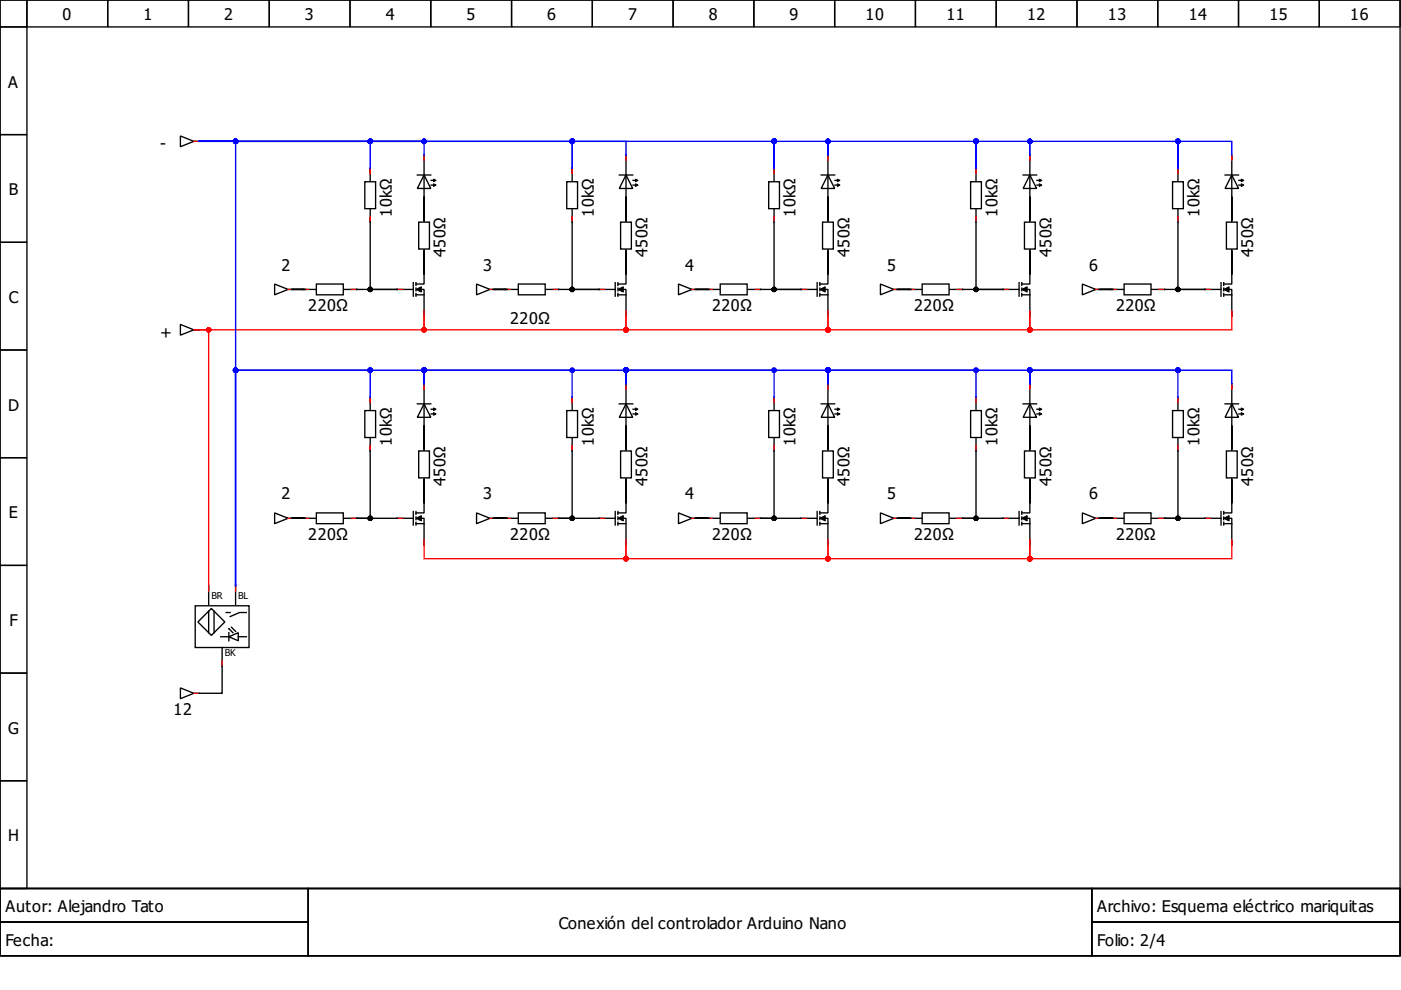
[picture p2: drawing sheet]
<svg xmlns="http://www.w3.org/2000/svg" width="297mm" height="210mm" viewBox="0 0 297 210" stroke-linecap="round" stroke-linejoin="round" font-family="sans-serif">
<g fill="none" stroke="#000" stroke-width=".29">
<path d="M0 0h296.8v188.4h-296.8zM0 0h5.7v5.7h-5.7zM5.7 0h17.1v5.7h-17.1zM22.8 0h17.2v5.7h-17.2zM40 0h17.1v5.7h-17.1zM57.1 0h17.1v5.7h-17.1zM74.2 0h17.1v5.7h-17.1zM91.3 0h17.2v5.7h-17.2zM108.5 0h17.1v5.7h-17.1zM125.6 0h17.1v5.7h-17.1zM142.7 0h17.1v5.7h-17.1zM159.8 0h17.2v5.7h-17.2z"/>
<path d="M177 0h17.1v5.7h-17.1zM194.1 0h17.1v5.7h-17.1zM211.2 0h17.1v5.7h-17.1zM228.3 0h17.2v5.7h-17.2zM245.5 0h17.1v5.7h-17.1zM262.6 0h17.1v5.7h-17.1zM279.7 0h17.1v5.7h-17.1zM0 5.7h5.7v22.8h-5.7zM0 28.5h5.7v22.9h-5.7zM0 51.4h5.7v22.8h-5.7zM175.5 44.2v11.5M0 74.2h5.7v22.8h-5.7z"/>
<path d="M0 97h5.7v22.9h-5.7zM0 119.9h5.7v22.8h-5.7zM84.2 109.9h3.4M87.6 108.5v2.8M88.2 111h1.7M88.2 108.5v.5M88.2 109.6v.6M88.2 110.7v.6M88.8 109.9h1.1v5.7M89.9 104.2v4.5h-1.7M0 142.7h5.7v22.8h-5.7zM0 165.5h5.7v22.9h-5.7z"/>
<path d="M0 188.4h296.8v14.3h-296.8zM0 188.4h65.4v7.1h-65.4zM0 195.5h65.4v7.2h-65.4zM65.4 188.4h166.1v14.3h-166.1zM231.5 188.4h65.3v7.1h-65.3zM231.5 195.5h65.3v7.2h-65.3z"/>
</g>
<path d="M88.2 109.9l1.1-.6v1.2z" fill="#000" stroke="#000" stroke-width=".21"/>
<path d="M84.2 109.9h1.1M89.9 104.2v1.1M89.9 114.5v1.1" fill="none" stroke="#f00" stroke-width=".29"/>
<path d="M84.2 109.9h.1M89.9 104.2h.1M89.9 115.6h.1" fill="none" stroke="#00f" stroke-width=".29"/>
<path d="M174.4 47.1h2.3v5.7h-2.3z" fill-rule="evenodd" fill="#fff" stroke="#000" stroke-width=".29"/>
<path d="M175.5 44.2v1.2M175.5 54.5v1.2" fill="none" stroke="#f00" stroke-width=".29"/>
<path d="M175.5 44.2h.1M175.5 55.7h.1" fill="none" stroke="#00f" stroke-width=".29"/>
<path d="M132.7 44.2v11.5" fill="none" stroke="#000" stroke-width=".29"/>
<path d="M131.6 47.1h2.3v5.7h-2.3z" fill-rule="evenodd" fill="#fff" stroke="#000" stroke-width=".29"/>
<path d="M132.7 44.2v1.2M132.7 54.5v1.2" fill="none" stroke="#f00" stroke-width=".29"/>
<path d="M132.7 44.2h.1M132.7 55.7h.1" fill="none" stroke="#00f" stroke-width=".29"/>
<path d="M261.2 44.2v11.5" fill="none" stroke="#000" stroke-width=".29"/>
<path d="M260 47.1h2.3v5.7h-2.3z" fill-rule="evenodd" fill="#fff" stroke="#000" stroke-width=".29"/>
<path d="M261.2 44.2v1.2M261.2 54.5v1.2" fill="none" stroke="#f00" stroke-width=".29"/>
<path d="M261.2 44.2h.1M261.2 55.7h.1" fill="none" stroke="#00f" stroke-width=".29"/>
<path d="M89.9 92.8v11.4" fill="none" stroke="#000" stroke-width=".29"/>
<path d="M88.8 95.6h2.3v5.7h-2.3z" fill-rule="evenodd" fill="#fff" stroke="#000" stroke-width=".29"/>
<path d="M89.9 92.8v1.1M89.9 103v1.2" fill="none" stroke="#f00" stroke-width=".29"/>
<path d="M89.9 92.8h.1M89.9 104.2h.1" fill="none" stroke="#00f" stroke-width=".29"/>
<path d="M218.3 92.8v11.4" fill="none" stroke="#000" stroke-width=".29"/>
<path d="M217.2 95.6h2.3v5.7h-2.3z" fill-rule="evenodd" fill="#fff" stroke="#000" stroke-width=".29"/>
<path d="M218.3 92.8v1.1M218.3 103v1.2" fill="none" stroke="#f00" stroke-width=".29"/>
<path d="M218.3 92.8h.1M218.3 104.2h.1" fill="none" stroke="#00f" stroke-width=".29"/>
<path d="M261.2 92.8v11.4" fill="none" stroke="#000" stroke-width=".29"/>
<path d="M260 95.6h2.3v5.7h-2.3z" fill-rule="evenodd" fill="#fff" stroke="#000" stroke-width=".29"/>
<path d="M261.2 92.8v1.1M261.2 103v1.2" fill="none" stroke="#f00" stroke-width=".29"/>
<path d="M261.2 92.8h.1M261.2 104.2h.1" fill="none" stroke="#00f" stroke-width=".29"/>
<path d="M89.9 44.2v11.5" fill="none" stroke="#000" stroke-width=".29"/>
<path d="M88.8 47.1h2.3v5.7h-2.3z" fill-rule="evenodd" fill="#fff" stroke="#000" stroke-width=".29"/>
<path d="M89.9 44.2v1.2M89.9 54.5v1.2" fill="none" stroke="#f00" stroke-width=".29"/>
<path d="M89.9 44.2h.1M89.9 55.7h.1" fill="none" stroke="#00f" stroke-width=".29"/>
<path d="M218.3 44.2v11.5" fill="none" stroke="#000" stroke-width=".29"/>
<path d="M217.2 47.1h2.3v5.7h-2.3z" fill-rule="evenodd" fill="#fff" stroke="#000" stroke-width=".29"/>
<path d="M218.3 44.2v1.2M218.3 54.5v1.2" fill="none" stroke="#f00" stroke-width=".29"/>
<path d="M218.3 44.2h.1M218.3 55.7h.1" fill="none" stroke="#00f" stroke-width=".29"/>
<path d="M175.5 92.8v11.4" fill="none" stroke="#000" stroke-width=".29"/>
<path d="M174.4 95.6h2.3v5.7h-2.3z" fill-rule="evenodd" fill="#fff" stroke="#000" stroke-width=".29"/>
<path d="M175.5 92.8v1.1M175.5 103v1.2" fill="none" stroke="#f00" stroke-width=".29"/>
<path d="M175.5 92.8h.1M175.5 104.2h.1" fill="none" stroke="#00f" stroke-width=".29"/>
<path d="M132.7 92.8v11.4" fill="none" stroke="#000" stroke-width=".29"/>
<path d="M131.6 95.6h2.3v5.7h-2.3z" fill-rule="evenodd" fill="#fff" stroke="#000" stroke-width=".29"/>
<path d="M132.7 92.8v1.1M61.1 109.9h1.1M103.9 109.9h1.1M132.7 103v1.2M146.7 109.9h1.1M189.5 109.9h1.2M232.3 109.9h1.2" fill="none" stroke="#f00" stroke-width=".29"/>
<path d="M132.7 92.8h.1M62.2 109.9h.1M105 109.9h.1M132.7 104.2h.1M147.8 109.9h.1M190.7 109.9h.1M233.5 109.9h.1" fill="none" stroke="#00f" stroke-width=".29"/>
<path d="M58.2 108.7l2.9 1.2-2.9 1.1zM61.1 109.9h.8M64.2 109.9h11.4M101 108.7l2.9 1.2-2.9 1.1zM103.9 109.9h.9M143.9 108.7l2.8 1.2-2.8 1.1zM146.7 109.9h.9M186.7 108.7l2.8 1.2-2.8 1.1zM189.5 109.9h.9M229.5 108.7l2.8 1.2-2.8 1.1zM232.3 109.9h.9" fill="none" stroke="#000" stroke-width=".29"/>
<path d="M67.1 108.7h5.7v2.3h-5.7z" fill-rule="evenodd" fill="#fff" stroke="#000" stroke-width=".29"/>
<path d="M64.2 109.9h1.2M74.5 109.9h1.1" fill="none" stroke="#f00" stroke-width=".29"/>
<path d="M64.2 109.9h.1M75.6 109.9h.1" fill="none" stroke="#00f" stroke-width=".29"/>
<path d="M235.5 109.9h11.4" fill="none" stroke="#000" stroke-width=".29"/>
<path d="M238.3 108.7h5.7v2.3h-5.7z" fill-rule="evenodd" fill="#fff" stroke="#000" stroke-width=".29"/>
<path d="M89.9 55.7v1.1M84.2 61.4h1.1M89.9 65.9v1.2M235.5 109.9h1.1M245.8 109.9h1.1M44.2 124.2v1.1M49.9 124.2v1.1M47.1 140.1v1.2" fill="none" stroke="#f00" stroke-width=".29"/>
<path d="M89.9 55.7h.1M84.2 61.4h.1M89.9 67.1h.1M235.5 109.9h.1M246.9 109.9h.1M44.2 124.2h.1M49.9 124.2h.1M47.1 141.3h.1" fill="none" stroke="#00f" stroke-width=".29"/>
<g fill="none" stroke="#000" stroke-width=".29">
<path d="M87.6 59.9v2.9M88.2 59.9v.6M89.9 55.7v4.5h-1.7M84.2 61.4h3.4M88.2 62.5h1.7M88.2 61.1v.6M88.2 62.2v.6M88.8 61.4h1.1v5.7M107 61.4h11.5M41.4 128.4h11.4v8.9h-11.4zM42 131.9l2.8-2.9 2.9 2.9-2.9 2.8zM44.2 124.2v4"/>
<path d="M44.2 129.6v4.5M45.4 129.6v4.5M46.8 135h1.7M47.1 137.3v4M48 129.9h.8M48.6 133.3h.1M48.5 135l2-.9v1.8zM48.5 134.1v1.8M48.6 133.3l.8 .8M49.1 133h.1M49.1 133l.8 .9M49.9 124.2v4"/>
<path d="M50.5 135h1.7M52.2 129.9h-1.4l-2 .8"/>
</g>
<path d="M88.2 61.4l1.1-.6v1.1z" fill="#000" stroke="#000" stroke-width=".21"/>
<path d="M109.9 60.2h5.7v2.3h-5.7z" fill-rule="evenodd" fill="#fff" stroke="#000" stroke-width=".29"/>
<path d="M107 61.4h1.2M117.3 61.4h1.2" fill="none" stroke="#f00" stroke-width=".29"/>
<path d="M107 61.4h.1M118.5 61.4h.1" fill="none" stroke="#00f" stroke-width=".29"/>
<path d="M64.2 61.4h11.4" fill="none" stroke="#000" stroke-width=".29"/>
<path d="M67.1 60.2h5.7v2.3h-5.7z" fill-rule="evenodd" fill="#fff" stroke="#000" stroke-width=".29"/>
<path d="M41.1 30h1.1M41.1 69.9h1.1M61.1 61.4h1.1M64.2 61.4h1.2M74.5 61.4h1.1M103.9 61.4h1.1M146.7 61.4h1.1M189.5 61.4h1.2M232.3 61.4h1.2M41.1 147h1.1" fill="none" stroke="#f00" stroke-width=".29"/>
<path d="M42.2 30h.1M42.2 69.9h.1M62.2 61.4h.1M64.2 61.4h.1M75.6 61.4h.1M105 61.4h.1M147.8 61.4h.1M190.7 61.4h.1M233.5 61.4h.1M42.2 147h.1" fill="none" stroke="#00f" stroke-width=".29"/>
<g fill="none" stroke="#000" stroke-width=".29">
<path d="M38.2 28.8l2.9 1.2-2.9 1.1zM41.1 30h.9M38.2 68.8l2.9 1.1-2.9 1.2zM41.1 69.9h.9M58.2 60.2l2.9 1.2-2.9 1.1zM61.1 61.4h.8M101 60.2l2.9 1.2-2.9 1.1zM103.9 61.4h.9M143.9 60.2l2.8 1.2-2.8 1.1zM146.7 61.4h.9M149.8 61.4h11.5M186.7 60.2l2.8 1.2-2.8 1.1z"/>
<path d="M189.5 61.4h.9M229.5 60.2l2.8 1.2-2.8 1.1zM232.3 61.4h.9M38.2 145.9l2.9 1.1-2.9 1.1zM41.1 147h.9"/>
</g>
<path d="M152.7 60.2h5.7v2.3h-5.7z" fill-rule="evenodd" fill="#fff" stroke="#000" stroke-width=".29"/>
<path d="M89.9 32.8v1.2M89.9 43.1v1.1M149.8 61.4h1.2M160.1 61.4h1.2" fill="none" stroke="#f00" stroke-width=".29"/>
<path d="M89.9 32.8h.1M89.9 44.2h.1M149.8 61.4h.1M161.3 61.4h.1" fill="none" stroke="#00f" stroke-width=".29"/>
<path d="M91.9 38l.6 .2-.6 .3zM91.9 39l.6 .2-.6 .3z" fill="#000" stroke="#000" stroke-width=".21"/>
<path d="M78.5 35.7v11.4M88.5 37.1h2.8M89.9 37.1l1.4 2.9h-2.8zM89.9 32.8v11.4M91.4 38.2h.5M91.4 39.2h.5" fill="none" stroke="#000" stroke-width=".29"/>
<path d="M77.4 38.5h2.2v5.7h-2.2z" fill-rule="evenodd" fill="#fff" stroke="#000" stroke-width=".29"/>
<path d="M78.5 35.7v1.1M78.5 46v1.1" fill="none" stroke="#f00" stroke-width=".29"/>
<path d="M78.5 35.7h.1M78.5 47.1h.1" fill="none" stroke="#00f" stroke-width=".29"/>
<path d="M164.1 35.7v11.4" fill="none" stroke="#000" stroke-width=".29"/>
<path d="M163 38.5h2.3v5.7h-2.3z" fill-rule="evenodd" fill="#fff" stroke="#000" stroke-width=".29"/>
<path d="M164.1 35.7v1.1M175.5 32.8v1.2M164.1 46v1.1M175.5 43.1v1.1" fill="none" stroke="#f00" stroke-width=".29"/>
<path d="M164.1 35.7h.1M175.5 32.8h.1M164.1 47.1h.1M175.5 44.2h.1" fill="none" stroke="#00f" stroke-width=".29"/>
<path d="M177.5 38l.6 .2-.6 .3zM177.5 39l.6 .2-.6 .3z" fill="#000" stroke="#000" stroke-width=".21"/>
<path d="M174.1 37.1h2.9M175.5 37.1l1.5 2.9h-2.9zM175.5 32.8v11.4M177 38.2h.5M177 39.2h.5M206.9 35.7v11.4" fill="none" stroke="#000" stroke-width=".29"/>
<path d="M205.8 38.5h2.3v5.7h-2.3z" fill-rule="evenodd" fill="#fff" stroke="#000" stroke-width=".29"/>
<path d="M206.9 35.7v1.1M175.5 55.7v1.1M206.9 46v1.1M169.8 61.4h1.2M175.5 65.9v1.2" fill="none" stroke="#f00" stroke-width=".29"/>
<path d="M206.9 35.7h.1M175.5 55.7h.1M206.9 47.1h.1M169.8 61.4h.1M175.5 67.1h.1" fill="none" stroke="#00f" stroke-width=".29"/>
<path d="M173.8 61.4l1.2-.6v1.1z" fill="#000" stroke="#000" stroke-width=".21"/>
<path d="M173.3 59.9v2.9M173.8 59.9v.6M175.5 55.7v4.5h-1.7M169.8 61.4h3.5M173.8 62.5h1.7M173.8 61.1v.6M173.8 62.2v.6M174.4 61.4h1.1v5.7M235.5 61.4h11.4" fill="none" stroke="#000" stroke-width=".29"/>
<path d="M238.3 60.2h5.7v2.3h-5.7z" fill-rule="evenodd" fill="#fff" stroke="#000" stroke-width=".29"/>
<path d="M218.3 32.8v1.2M261.2 32.8v1.2M132.7 55.7v1.1M218.3 43.1v1.1M218.3 55.7v1.1M261.2 43.1v1.1M127 61.4h1.2M132.7 65.9v1.2M212.6 61.4h1.2M218.3 65.9v1.2M235.5 61.4h1.1M245.8 61.4h1.1" fill="none" stroke="#f00" stroke-width=".29"/>
<path d="M218.3 32.8h.1M261.2 32.8h.1M132.7 55.7h.1M218.3 44.2h.1M218.3 55.7h.1M261.2 44.2h.1M127 61.4h.1M132.7 67.1h.1M212.6 61.4h.1M218.3 67.1h.1M235.5 61.4h.1M246.9 61.4h.1" fill="none" stroke="#00f" stroke-width=".29"/>
<path d="M220.3 38l.6 .2-.6 .3zM220.3 39l.6 .2-.6 .3zM263.2 38l.5 .2-.5 .3zM263.2 39l.5 .2-.5 .3zM131 61.4l1.2-.6v1.1zM216.6 61.4l1.2-.6v1.1z" fill="#000" stroke="#000" stroke-width=".21"/>
<g fill="none" stroke="#000" stroke-width=".29">
<path d="M121.3 35.7v11.4M216.9 37.1h2.9M218.3 37.1l1.5 2.9h-2.9zM218.3 32.8v11.4M219.8 38.2h.5M219.8 39.2h.5M259.7 37.1h2.9M261.2 37.1l1.4 2.9h-2.9zM261.2 32.8v11.4M262.7 38.2h.5M262.7 39.2h.5M130.4 59.9v2.9"/>
<path d="M131 59.9v.6M132.7 55.7v4.5h-1.7M216.1 59.9v2.9M216.6 59.9v.6M218.3 55.7v4.5h-1.7M127 61.4h3.4M131 62.5h1.7M131 61.1v.6M131 62.2v.6M131.6 61.4h1.1v5.7M212.6 61.4h3.5M216.6 62.5h1.7"/>
<path d="M216.6 61.1v.6M216.6 62.2v.6M217.2 61.4h1.1v5.7"/>
</g>
<path d="M120.2 38.5h2.2v5.7h-2.2z" fill-rule="evenodd" fill="#fff" stroke="#000" stroke-width=".29"/>
<path d="M121.3 35.7v1.1M121.3 46v1.1M261.2 55.7v1.1M255.5 61.4h1.1M261.2 65.9v1.2" fill="none" stroke="#f00" stroke-width=".29"/>
<path d="M121.3 35.7h.1M121.3 47.1h.1M261.2 55.7h.1M255.5 61.4h.1M261.2 67.1h.1" fill="none" stroke="#00f" stroke-width=".29"/>
<path d="M259.5 61.4l1.1-.6v1.1z" fill="#000" stroke="#000" stroke-width=".21"/>
<path d="M258.9 59.9v2.9M259.5 59.9v.6M261.2 55.7v4.5h-1.7M192.7 61.4h11.4M255.5 61.4h3.4M259.5 62.5h1.7M259.5 61.1v.6M259.5 62.2v.6M260 61.4h1.2v5.7" fill="none" stroke="#000" stroke-width=".29"/>
<path d="M195.5 60.2h5.7v2.3h-5.7z" fill-rule="evenodd" fill="#fff" stroke="#000" stroke-width=".29"/>
<path d="M192.7 61.4h1.1M202.9 61.4h1.2" fill="none" stroke="#f00" stroke-width=".29"/>
<path d="M192.7 61.4h.1M204.1 61.4h.1" fill="none" stroke="#00f" stroke-width=".29"/>
<path d="M249.7 35.7v11.4" fill="none" stroke="#000" stroke-width=".29"/>
<path d="M248.6 38.5h2.3v5.7h-2.3z" fill-rule="evenodd" fill="#fff" stroke="#000" stroke-width=".29"/>
<g fill="none" stroke="#f00" stroke-width=".29">
<path d="M132.7 32.8v1.2M249.7 35.7v1.1M132.7 43.1v1.1M249.7 46v1.1M89.9 81.3v1.2M89.9 91.6v1.2M132.7 81.3v1.2M132.7 91.6v1.2M175.5 81.3v1.2M175.5 91.6v1.2M218.3 81.3v1.2M218.3 91.6v1.2"/>
<path d="M261.2 81.3v1.2M261.2 91.6v1.2M127 109.9h1.2M132.7 104.2v1.1M132.7 114.5v1.1M169.8 109.9h1.2M175.5 104.2v1.1M175.5 114.5v1.1M212.6 109.9h1.2M218.3 104.2v1.1M218.3 114.5v1.1M255.5 109.9h1.1"/>
<path d="M261.2 104.2v1.1M261.2 114.5v1.1"/>
</g>
<g fill="none" stroke="#00f" stroke-width=".29">
<path d="M132.7 32.8h.1M249.7 35.7h.1M132.7 44.2h.1M249.7 47.1h.1M89.9 81.3h.1M89.9 92.8h.1M132.7 81.3h.1M132.7 92.8h.1M175.5 81.3h.1M175.5 92.8h.1M218.3 81.3h.1M218.3 92.8h.1"/>
<path d="M261.2 81.3h.1M261.2 92.8h.1M127 109.9h.1M132.7 104.2h.1M132.7 115.6h.1M169.8 109.9h.1M175.5 104.2h.1M175.5 115.6h.1M212.6 109.9h.1M218.3 104.2h.1M218.3 115.6h.1M255.5 109.9h.1"/>
<path d="M261.2 104.2h.1M261.2 115.6h.1"/>
</g>
<g fill="#000" stroke="#000" stroke-width=".21">
<path d="M134.7 38l.6 .2-.6 .3zM134.7 39l.6 .2-.6 .3zM91.9 86.5l.6 .3-.6 .3zM91.9 87.5l.6 .3-.6 .3zM134.7 86.5l.6 .3-.6 .3zM134.7 87.5l.6 .3-.6 .3zM177.5 86.5l.6 .3-.6 .3zM177.5 87.5l.6 .3-.6 .3zM220.3 86.5l.6 .3-.6 .3zM220.3 87.5l.6 .3-.6 .3zM263.2 86.5l.5 .3-.5 .3zM263.2 87.5l.5 .3-.5 .3z"/>
<path d="M131 109.9l1.2-.6v1.2zM173.8 109.9l1.2-.6v1.2zM216.6 109.9l1.2-.6v1.2zM259.5 109.9l1.1-.6v1.2z"/>
</g>
<g fill="none" stroke="#000" stroke-width=".29">
<path d="M131.3 37.1h2.8M132.7 37.1l1.4 2.9h-2.8zM132.7 32.8v11.4M134.2 38.2h.5M134.2 39.2h.5M88.5 85.6h2.8M89.9 85.6l1.4 2.9h-2.8zM89.9 81.3v11.5M91.4 86.8h.5M91.4 87.8h.5M131.3 85.6h2.8M132.7 85.6l1.4 2.9h-2.8z"/>
<path d="M132.7 81.3v11.5M134.2 86.8h.5M134.2 87.8h.5M174.1 85.6h2.9M175.5 85.6l1.5 2.9h-2.9zM175.5 81.3v11.5M177 86.8h.5M177 87.8h.5M216.9 85.6h2.9M218.3 85.6l1.5 2.9h-2.9zM218.3 81.3v11.5M219.8 86.8h.5"/>
<path d="M219.8 87.8h.5M259.7 85.6h2.9M261.2 85.6l1.4 2.9h-2.9zM261.2 81.3v11.5M262.7 86.8h.5M262.7 87.8h.5M127 109.9h3.4M130.4 108.5v2.8M131 111h1.7M131 108.5v.5M131 109.6v.6M131 110.7v.6"/>
<path d="M131.6 109.9h1.1v5.7M132.7 104.2v4.5h-1.7M169.8 109.9h3.5M173.3 108.5v2.8M173.8 111h1.7M173.8 108.5v.5M173.8 109.6v.6M173.8 110.7v.6M174.4 109.9h1.1v5.7M175.5 104.2v4.5h-1.7M192.7 109.9h11.4M212.6 109.9h3.5"/>
<path d="M216.1 108.5v2.8M216.6 111h1.7M216.6 108.5v.5M216.6 109.6v.6M216.6 110.7v.6M217.2 109.9h1.1v5.7M218.3 104.2v4.5h-1.7M255.5 109.9h3.4M258.9 108.5v2.8M259.5 111h1.7M259.5 108.5v.5M259.5 109.6v.6"/>
<path d="M259.5 110.7v.6M260 109.9h1.2v5.7M261.2 104.2v4.5h-1.7"/>
</g>
<path d="M195.5 108.7h5.7v2.3h-5.7z" fill-rule="evenodd" fill="#fff" stroke="#000" stroke-width=".29"/>
<path d="M192.7 109.9h1.1M202.9 109.9h1.2" fill="none" stroke="#f00" stroke-width=".29"/>
<path d="M192.7 109.9h.1M204.1 109.9h.1" fill="none" stroke="#00f" stroke-width=".29"/>
<path d="M164.1 84.2v11.4" fill="none" stroke="#000" stroke-width=".29"/>
<path d="M163 87.1h2.3v5.7h-2.3z" fill-rule="evenodd" fill="#fff" stroke="#000" stroke-width=".29"/>
<path d="M164.1 84.2v1.1M164.1 94.5v1.1" fill="none" stroke="#f00" stroke-width=".29"/>
<path d="M164.1 84.2h.1M164.1 95.6h.1" fill="none" stroke="#00f" stroke-width=".29"/>
<path d="M121.3 84.2v11.4" fill="none" stroke="#000" stroke-width=".29"/>
<path d="M120.2 87.1h2.2v5.7h-2.2z" fill-rule="evenodd" fill="#fff" stroke="#000" stroke-width=".29"/>
<path d="M121.3 84.2v1.1M121.3 94.5v1.1" fill="none" stroke="#f00" stroke-width=".29"/>
<path d="M121.3 84.2h.1M121.3 95.6h.1" fill="none" stroke="#00f" stroke-width=".29"/>
<path d="M107 109.9h11.5" fill="none" stroke="#000" stroke-width=".29"/>
<path d="M109.9 108.7h5.7v2.3h-5.7z" fill-rule="evenodd" fill="#fff" stroke="#000" stroke-width=".29"/>
<path d="M107 109.9h1.2M117.3 109.9h1.2" fill="none" stroke="#f00" stroke-width=".29"/>
<path d="M107 109.9h.1M118.5 109.9h.1" fill="none" stroke="#00f" stroke-width=".29"/>
<path d="M249.7 84.2v11.4" fill="none" stroke="#000" stroke-width=".29"/>
<path d="M248.6 87.1h2.3v5.7h-2.3z" fill-rule="evenodd" fill="#fff" stroke="#000" stroke-width=".29"/>
<path d="M249.7 84.2v1.1M249.7 94.5v1.1" fill="none" stroke="#f00" stroke-width=".29"/>
<path d="M249.7 84.2h.1M249.7 95.6h.1" fill="none" stroke="#00f" stroke-width=".29"/>
<path d="M206.9 84.2v11.4" fill="none" stroke="#000" stroke-width=".29"/>
<path d="M205.8 87.1h2.3v5.7h-2.3z" fill-rule="evenodd" fill="#fff" stroke="#000" stroke-width=".29"/>
<path d="M206.9 84.2v1.1M206.9 94.5v1.1" fill="none" stroke="#f00" stroke-width=".29"/>
<path d="M206.9 84.2h.1M206.9 95.6h.1" fill="none" stroke="#00f" stroke-width=".29"/>
<path d="M149.8 109.9h11.5" fill="none" stroke="#000" stroke-width=".29"/>
<path d="M152.7 108.7h5.7v2.3h-5.7z" fill-rule="evenodd" fill="#fff" stroke="#000" stroke-width=".29"/>
<path d="M149.8 109.9h1.2M160.1 109.9h1.2" fill="none" stroke="#f00" stroke-width=".29"/>
<path d="M149.8 109.9h.1M161.3 109.9h.1" fill="none" stroke="#00f" stroke-width=".29"/>
<path d="M78.5 84.2v11.4" fill="none" stroke="#000" stroke-width=".29"/>
<path d="M77.4 87.1h2.2v5.7h-2.2z" fill-rule="evenodd" fill="#fff" stroke="#000" stroke-width=".29"/>
<path d="M261.2 67.1v2.8h-42.9v-2.8v2.8h-42.8v-2.8v2.8h-42.8v-2.8v2.8h-42.8v-2.8v2.8h-47.7h2.6h-.6v54.3M78.5 84.2v1.1M78.5 94.5v1.1M89.9 115.6v2.9h42.8v-2.9v2.9h42.8v-2.9v2.9h42.8v-2.9v2.9h42.9v-2.9" fill="none" stroke="#f00" stroke-width=".29"/>
<g fill="none" stroke="#00f" stroke-width=".29">
<path d="M42.2 30h36.3v5.7M42.2 30h47.7v2.8M42.2 30h121.9v5.7v-5.7h11.4v2.8v-2.8h31.4v5.7v-5.7h11.4v2.8v-2.8h31.4v5.7v-5.7h11.5v2.8M42.2 30h79.1v5.7v-5.7h11.4v2.8M42.2 30h7.7v94.2M78.5 84.2v-5.7h-28.6v45.7M78.5 84.2h.1M78.5 95.6h.1M89.9 81.3v-2.8h-40v45.7M89.9 81.3v-2.8h31.4v5.7M89.9 81.3v-2.8h42.8v2.8M132.7 81.3v-2.8h31.4v5.7"/>
<path d="M132.7 81.3v-2.8h42.8v2.8M175.5 81.3v-2.8h31.4v5.7M175.5 81.3v-2.8h42.8v2.8M218.3 81.3v-2.8h31.4v5.7M218.3 81.3v-2.8h42.9v2.8"/>
</g>
<g fill="none" stroke="#000" stroke-width=".29">
<path d="M78.5 47.1v14.3h5.7h-8.6M89.9 41.7v5.1zM89.9 53.1v5.1zM121.3 47.1v14.3h5.7h-8.5M132.7 53.1v5.1zM132.7 41.7v5.1zM164.1 47.1v14.3h5.7h-8.5M175.5 41.7v5.1zM175.5 53.1v5.1zM206.9 47.1v14.3h5.7h-8.5M218.3 41.7v5.1zM218.3 53.1v5.1z"/>
<path d="M249.7 47.1v14.3h5.8h-8.6M261.2 53.1v5.1zM261.2 41.7v5.1zM62.2 61.4h2.6h-3.1h2.5M105 61.4h2.6h-3.1h2.5M147.8 61.4h2.6h-3.1h2.5M190.7 61.4h2.5h-3.1h2.6M233.5 61.4h2.5h-3.1h2.6M78.5 95.6v14.3h-2.9h8.6M89.9 90.2v5.1zM121.3 95.6v14.3h-2.8h8.5M132.7 90.2v5.1z"/>
<path d="M164.1 95.6v14.3h-2.8h8.5M175.5 90.2v5.1zM206.9 95.6v14.3h-2.8h8.5M218.3 90.2v5.1zM249.7 95.6v14.3h-2.8h8.6M261.2 90.2v5.1zM62.2 109.9h2.6h-3.1h2.5M89.9 101.6v5.1zM105 109.9h2.6h-3.1h2.5M132.7 101.6v5.1zM147.8 109.9h2.6h-3.1h2.5M175.5 101.6v5.1z"/>
<path d="M190.7 109.9h2.5h-3.1h2.6M218.3 101.6v5.1zM233.5 109.9h2.5h-3.1h2.6M261.2 101.6v5.1zM47.1 141.3v5.7h-4.9"/>
</g>
<g fill="#000" stroke="#000" stroke-width=".29">
<circle cx="78.5" cy="61.4" r=".43"/>
<circle cx="121.3" cy="61.4" r=".43"/>
<circle cx="164.1" cy="61.4" r=".43"/>
<circle cx="206.9" cy="61.4" r=".43"/>
<circle cx="249.7" cy="61.4" r=".43"/>
<circle cx="78.5" cy="109.9" r=".43"/>
<circle cx="121.3" cy="109.9" r=".43"/>
<circle cx="164.1" cy="109.9" r=".43"/>
<circle cx="206.9" cy="109.9" r=".43"/>
<circle cx="249.7" cy="109.9" r=".43"/>
</g>
<g fill="#00f" stroke="#00f" stroke-width=".29">
<circle cx="78.5" cy="78.5" r=".43"/>
<circle cx="49.9" cy="78.5" r=".43"/>
<circle cx="89.9" cy="78.5" r=".43"/>
<circle cx="121.3" cy="78.5" r=".43"/>
<circle cx="206.9" cy="78.5" r=".43"/>
<circle cx="175.5" cy="78.5" r=".43"/>
<circle cx="249.7" cy="78.5" r=".43"/>
<circle cx="218.3" cy="78.5" r=".43"/>
<circle cx="164.1" cy="78.5" r=".43"/>
<circle cx="132.7" cy="78.5" r=".43"/>
<circle cx="78.5" cy="30" r=".43"/>
<circle cx="89.9" cy="30" r=".43"/>
<circle cx="249.7" cy="30" r=".43"/>
<circle cx="206.9" cy="30" r=".43"/>
<circle cx="175.5" cy="30" r=".43"/>
<circle cx="121.3" cy="30" r=".43"/>
<circle cx="49.9" cy="30" r=".43"/>
<circle cx="164.1" cy="30" r=".43"/>
<circle cx="218.3" cy="30" r=".43"/>
</g>
<g fill="#f00" stroke="#f00" stroke-width=".29">
<circle cx="132.7" cy="118.5" r=".43"/>
<circle cx="175.5" cy="118.5" r=".43"/>
<circle cx="218.3" cy="118.5" r=".43"/>
<circle cx="89.9" cy="69.9" r=".43"/>
<circle cx="132.7" cy="69.9" r=".43"/>
<circle cx="175.5" cy="69.9" r=".43"/>
<circle cx="218.3" cy="69.9" r=".43"/>
<circle cx="44.2" cy="69.9" r=".43"/>
</g>
<g font-size="3.4">
<text x="13.3" y="4.3">0</text>
<text x="30.4" y="4.3">1</text>
<text x="47.5" y="4.3">2</text>
<text x="64.6" y="4.3">3</text>
<text x="81.8" y="4.3">4</text>
<text x="98.9" y="4.3">5</text>
<text x="116" y="4.3">6</text>
<text x="133.2" y="4.3">7</text>
<text x="150.3" y="4.3">8</text>
<text x="167.4" y="4.3">9</text>
<text x="183.5" y="4.3">10</text>
<text x="200.7" y="4.3">11</text>
<text x="217.8" y="4.3">12</text>
<text x="234.9" y="4.3">13</text>
<text x="252" y="4.3">14</text>
<text x="269.2" y="4.3">15</text>
<text x="286.3" y="4.3">16</text>
<text x="1.7" y="18.6">A</text>
<text x="34" y="31.7">-</text>
<text x="1.9" y="41.4">B</text>
<text x="83.1" y="46" transform="rotate(-90 83.1 46)">10kΩ</text>
<text x="125.9" y="46" transform="rotate(-90 125.9 46)">10kΩ</text>
<text x="168.7" y="46" transform="rotate(-90 168.7 46)">10kΩ</text>
<text x="211.5" y="46" transform="rotate(-90 211.5 46)">10kΩ</text>
<text x="254.3" y="46" transform="rotate(-90 254.3 46)">10kΩ</text>
<text x="59.7" y="57.4">2</text>
<text x="94.5" y="54.5" transform="rotate(-90 94.5 54.5)">450Ω</text>
<text x="102.5" y="57.4">3</text>
<text x="137.3" y="54.5" transform="rotate(-90 137.3 54.5)">450Ω</text>
<text x="145.3" y="57.4">4</text>
<text x="180.1" y="54.5" transform="rotate(-90 180.1 54.5)">450Ω</text>
<text x="188.1" y="57.4">5</text>
<text x="222.9" y="54.5" transform="rotate(-90 222.9 54.5)">450Ω</text>
<text x="230.9" y="57.4">6</text>
<text x="265.7" y="54.5" transform="rotate(-90 265.7 54.5)">450Ω</text>
<text x="1.9" y="64.2">C</text>
<text x="65.4" y="65.9">220Ω</text>
<text x="151" y="65.9">220Ω</text>
<text x="193.8" y="65.9">220Ω</text>
<text x="236.6" y="65.9">220Ω</text>
<text x="34" y="71.6">+</text>
<text x="108.2" y="68.8">220Ω</text>
<text x="1.7" y="87.1">D</text>
<text x="83.1" y="94.5" transform="rotate(-90 83.1 94.5)">10kΩ</text>
<text x="125.9" y="94.5" transform="rotate(-90 125.9 94.5)">10kΩ</text>
<text x="168.7" y="94.5" transform="rotate(-90 168.7 94.5)">10kΩ</text>
<text x="211.5" y="94.5" transform="rotate(-90 211.5 94.5)">10kΩ</text>
<text x="254.3" y="94.5" transform="rotate(-90 254.3 94.5)">10kΩ</text>
<text x="59.7" y="105.9">2</text>
<text x="94.5" y="103" transform="rotate(-90 94.5 103)">450Ω</text>
<text x="102.5" y="105.9">3</text>
<text x="137.3" y="103" transform="rotate(-90 137.3 103)">450Ω</text>
<text x="145.3" y="105.9">4</text>
<text x="180.1" y="103" transform="rotate(-90 180.1 103)">450Ω</text>
<text x="188.1" y="105.9">5</text>
<text x="222.9" y="103" transform="rotate(-90 222.9 103)">450Ω</text>
<text x="230.9" y="105.9">6</text>
<text x="265.7" y="103" transform="rotate(-90 265.7 103)">450Ω</text>
<text x="1.9" y="109.9">E</text>
<text x="65.4" y="114.5">220Ω</text>
<text x="108.2" y="114.5">220Ω</text>
<text x="151" y="114.5">220Ω</text>
<text x="193.8" y="114.5">220Ω</text>
<text x="236.6" y="114.5">220Ω</text>
<text x="2" y="132.7">F</text>
<text x="1.7" y="155.6">G</text>
<text x="36.8" y="151.6">12</text>
<text x="1.7" y="178.4">H</text>
<text x="1.1" y="193.4">Autor: Alejandro Tato</text>
<text x="118.5" y="196.9">Conexión del controlador Arduino Nano</text>
<text x="232.6" y="193.4">Archivo: Esquema eléctrico mariquitas</text>
<text x="1.1" y="200.5">Fecha:</text>
<text x="232.6" y="200.5">Folio: 2/4</text>
</g>
<g font-size="2">
<text x="44.8" y="127">BR</text>
<text x="50.5" y="127">BL</text>
<text x="47.7" y="139">BK</text>
</g>
</svg>
